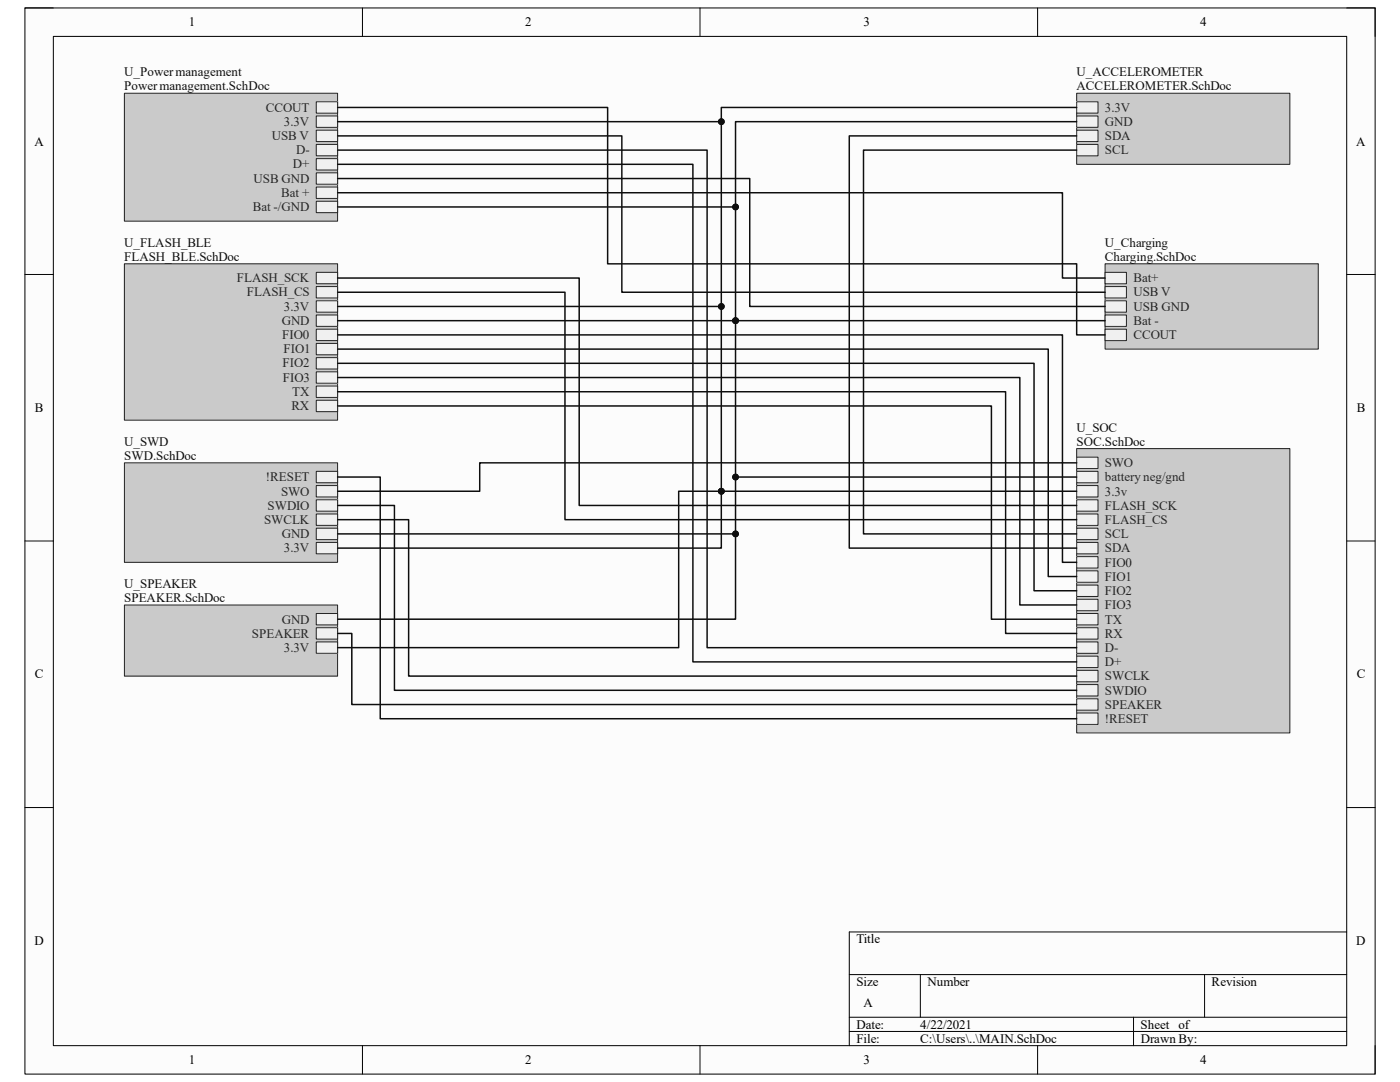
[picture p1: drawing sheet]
<svg xmlns="http://www.w3.org/2000/svg" width="279mm" height="216mm" viewBox="0 0 279 216" stroke-linecap="round" stroke-linejoin="round" font-family="sans-serif">
<path d="M5 1.6h269.4v212.7h-269.4z" fill-rule="evenodd" fill="#fcfcfc"/>
<path d="M5 1.6h269.4v212.7h-269.4z" fill="none" stroke="#000" stroke-width=".2"/>
<path d="M10.6 7.3h258.2v201.4h-258.2z" fill-rule="evenodd" fill="#fcfcfc"/>
<g fill="none" stroke="#000" stroke-width=".2">
<path d="M5 1.6h5.6M10.6 7.3h258.2v201.4h-258.2zM72.3 1.6v5.7M139.7 1.6v5.7M207.1 1.6v5.7M268.8 1.6h5.6v5.7M5 54.8h5.6M268.8 54.8h5.6M5 107.9h5.6M268.8 107.9h5.6M5 161.1h5.6M268.8 161.1h5.6"/>
<path d="M169.5 194.5h99.3M183.7 194.5v8.5M240.4 194.5v8.5M268.8 186h-99.3v22.7M72.3 208.7v5.6M139.7 208.7v5.6M169.5 203h99.3M169.5 205.8h99.3M207.1 208.7v5.6M226.2 203v5.7M274.4 208.7v5.6"/>
</g>
<path d="M214.9 18.6h42.5v14.2h-42.5z" fill-rule="evenodd" fill="#cacaca"/>
<path d="M214.9 18.6h42.5v14.2h-42.5z" fill="none" stroke="#262626" stroke-width=".2"/>
<path d="M214.9 20.3h4.2v2.3h-4.2z" fill-rule="evenodd" fill="#f0f0f0"/>
<path d="M214.9 20.3h4.2v2.3h-4.2z" fill="none" stroke="#262626" stroke-width=".2"/>
<path d="M214.9 23.1h4.2v2.3h-4.2z" fill-rule="evenodd" fill="#f0f0f0"/>
<path d="M214.9 23.1h4.2v2.3h-4.2z" fill="none" stroke="#262626" stroke-width=".2"/>
<path d="M214.9 26h4.2v2.2h-4.2z" fill-rule="evenodd" fill="#f0f0f0"/>
<path d="M214.9 26h4.2v2.2h-4.2z" fill="none" stroke="#262626" stroke-width=".2"/>
<path d="M214.9 28.8h4.2v2.3h-4.2z" fill-rule="evenodd" fill="#f0f0f0"/>
<path d="M214.9 28.8h4.2v2.3h-4.2z" fill="none" stroke="#262626" stroke-width=".2"/>
<path d="M214.9 89.5h42.5v56.8h-42.5z" fill-rule="evenodd" fill="#cacaca"/>
<path d="M214.9 89.5h42.5v56.8h-42.5z" fill="none" stroke="#262626" stroke-width=".2"/>
<path d="M214.9 91.2h4.2v2.3h-4.2z" fill-rule="evenodd" fill="#f0f0f0"/>
<path d="M214.9 91.2h4.2v2.3h-4.2z" fill="none" stroke="#262626" stroke-width=".2"/>
<path d="M214.9 94.1h4.2v2.2h-4.2z" fill-rule="evenodd" fill="#f0f0f0"/>
<path d="M214.9 94.1h4.2v2.2h-4.2z" fill="none" stroke="#262626" stroke-width=".2"/>
<path d="M214.9 96.9h4.2v2.3h-4.2z" fill-rule="evenodd" fill="#f0f0f0"/>
<path d="M214.9 96.9h4.2v2.3h-4.2z" fill="none" stroke="#262626" stroke-width=".2"/>
<path d="M214.9 99.7h4.2v2.3h-4.2z" fill-rule="evenodd" fill="#f0f0f0"/>
<path d="M214.9 99.7h4.2v2.3h-4.2z" fill="none" stroke="#262626" stroke-width=".2"/>
<path d="M214.9 102.6h4.2v2.2h-4.2z" fill-rule="evenodd" fill="#f0f0f0"/>
<path d="M214.9 102.6h4.2v2.2h-4.2z" fill="none" stroke="#262626" stroke-width=".2"/>
<path d="M214.9 105.4h4.2v2.3h-4.2z" fill-rule="evenodd" fill="#f0f0f0"/>
<path d="M214.9 105.4h4.2v2.3h-4.2z" fill="none" stroke="#262626" stroke-width=".2"/>
<path d="M214.9 108.2h4.2v2.3h-4.2z" fill-rule="evenodd" fill="#f0f0f0"/>
<path d="M214.9 108.2h4.2v2.3h-4.2z" fill="none" stroke="#262626" stroke-width=".2"/>
<path d="M214.9 111.1h4.2v2.2h-4.2z" fill-rule="evenodd" fill="#f0f0f0"/>
<path d="M214.9 111.1h4.2v2.2h-4.2z" fill="none" stroke="#262626" stroke-width=".2"/>
<path d="M214.9 113.9h4.2v2.3h-4.2z" fill-rule="evenodd" fill="#f0f0f0"/>
<path d="M214.9 113.9h4.2v2.3h-4.2z" fill="none" stroke="#262626" stroke-width=".2"/>
<path d="M214.9 116.7h4.2v2.3h-4.2z" fill-rule="evenodd" fill="#f0f0f0"/>
<path d="M214.9 116.7h4.2v2.3h-4.2z" fill="none" stroke="#262626" stroke-width=".2"/>
<path d="M214.9 119.6h4.2v2.3h-4.2z" fill-rule="evenodd" fill="#f0f0f0"/>
<path d="M214.9 119.6h4.2v2.3h-4.2z" fill="none" stroke="#262626" stroke-width=".2"/>
<path d="M214.9 122.4h4.2v2.3h-4.2z" fill-rule="evenodd" fill="#f0f0f0"/>
<path d="M214.9 122.4h4.2v2.3h-4.2z" fill="none" stroke="#262626" stroke-width=".2"/>
<path d="M214.9 125.3h4.2v2.2h-4.2z" fill-rule="evenodd" fill="#f0f0f0"/>
<path d="M214.9 125.3h4.2v2.2h-4.2z" fill="none" stroke="#262626" stroke-width=".2"/>
<path d="M214.9 128.1h4.2v2.3h-4.2z" fill-rule="evenodd" fill="#f0f0f0"/>
<path d="M214.9 128.1h4.2v2.3h-4.2z" fill="none" stroke="#262626" stroke-width=".2"/>
<path d="M214.9 130.9h4.2v2.3h-4.2z" fill-rule="evenodd" fill="#f0f0f0"/>
<path d="M214.9 130.9h4.2v2.3h-4.2z" fill="none" stroke="#262626" stroke-width=".2"/>
<path d="M214.9 133.8h4.2v2.2h-4.2z" fill-rule="evenodd" fill="#f0f0f0"/>
<path d="M214.9 133.8h4.2v2.2h-4.2z" fill="none" stroke="#262626" stroke-width=".2"/>
<path d="M214.9 136.6h4.2v2.3h-4.2z" fill-rule="evenodd" fill="#f0f0f0"/>
<path d="M214.9 136.6h4.2v2.3h-4.2z" fill="none" stroke="#262626" stroke-width=".2"/>
<path d="M214.9 139.4h4.2v2.3h-4.2z" fill-rule="evenodd" fill="#f0f0f0"/>
<path d="M214.9 139.4h4.2v2.3h-4.2z" fill="none" stroke="#262626" stroke-width=".2"/>
<path d="M214.9 142.3h4.2v2.2h-4.2z" fill-rule="evenodd" fill="#f0f0f0"/>
<path d="M214.9 142.3h4.2v2.2h-4.2z" fill="none" stroke="#262626" stroke-width=".2"/>
<path d="M24.8 92.4h42.6v19.8h-42.6z" fill-rule="evenodd" fill="#cacaca"/>
<path d="M24.8 92.4h42.6v19.8h-42.6z" fill="none" stroke="#262626" stroke-width=".2"/>
<path d="M63.1 94.1h4.3v2.2h-4.3z" fill-rule="evenodd" fill="#f0f0f0"/>
<path d="M63.1 94.1h4.3v2.2h-4.3z" fill="none" stroke="#262626" stroke-width=".2"/>
<path d="M63.1 96.9h4.3v2.3h-4.3z" fill-rule="evenodd" fill="#f0f0f0"/>
<path d="M63.1 96.9h4.3v2.3h-4.3z" fill="none" stroke="#262626" stroke-width=".2"/>
<path d="M63.1 99.7h4.3v2.3h-4.3z" fill-rule="evenodd" fill="#f0f0f0"/>
<path d="M63.1 99.7h4.3v2.3h-4.3z" fill="none" stroke="#262626" stroke-width=".2"/>
<path d="M63.1 102.6h4.3v2.2h-4.3z" fill-rule="evenodd" fill="#f0f0f0"/>
<path d="M63.1 102.6h4.3v2.2h-4.3z" fill="none" stroke="#262626" stroke-width=".2"/>
<path d="M63.1 105.4h4.3v2.3h-4.3z" fill-rule="evenodd" fill="#f0f0f0"/>
<path d="M63.1 105.4h4.3v2.3h-4.3z" fill="none" stroke="#262626" stroke-width=".2"/>
<path d="M63.1 108.2h4.3v2.3h-4.3z" fill-rule="evenodd" fill="#f0f0f0"/>
<path d="M63.1 108.2h4.3v2.3h-4.3z" fill="none" stroke="#262626" stroke-width=".2"/>
<path d="M24.8 120.7h42.6v14.2h-42.6z" fill-rule="evenodd" fill="#cacaca"/>
<path d="M24.8 120.7h42.6v14.2h-42.6z" fill="none" stroke="#262626" stroke-width=".2"/>
<path d="M63.1 122.4h4.3v2.3h-4.3z" fill-rule="evenodd" fill="#f0f0f0"/>
<path d="M63.1 122.4h4.3v2.3h-4.3z" fill="none" stroke="#262626" stroke-width=".2"/>
<path d="M63.1 125.3h4.3v2.2h-4.3z" fill-rule="evenodd" fill="#f0f0f0"/>
<path d="M63.1 125.3h4.3v2.2h-4.3z" fill="none" stroke="#262626" stroke-width=".2"/>
<path d="M63.1 128.1h4.3v2.3h-4.3z" fill-rule="evenodd" fill="#f0f0f0"/>
<path d="M63.1 128.1h4.3v2.3h-4.3z" fill="none" stroke="#262626" stroke-width=".2"/>
<path d="M24.8 52.6h42.6v31.2h-42.6z" fill-rule="evenodd" fill="#cacaca"/>
<path d="M24.8 52.6h42.6v31.2h-42.6z" fill="none" stroke="#262626" stroke-width=".2"/>
<path d="M63.1 54.3h4.3v2.3h-4.3z" fill-rule="evenodd" fill="#f0f0f0"/>
<path d="M63.1 54.3h4.3v2.3h-4.3z" fill="none" stroke="#262626" stroke-width=".2"/>
<path d="M63.1 57.2h4.3v2.2h-4.3z" fill-rule="evenodd" fill="#f0f0f0"/>
<path d="M63.1 57.2h4.3v2.2h-4.3z" fill="none" stroke="#262626" stroke-width=".2"/>
<path d="M63.1 60h4.3v2.3h-4.3z" fill-rule="evenodd" fill="#f0f0f0"/>
<path d="M63.1 60h4.3v2.3h-4.3z" fill="none" stroke="#262626" stroke-width=".2"/>
<path d="M63.1 62.9h4.3v2.2h-4.3z" fill-rule="evenodd" fill="#f0f0f0"/>
<path d="M63.1 62.9h4.3v2.2h-4.3z" fill="none" stroke="#262626" stroke-width=".2"/>
<path d="M63.1 65.7h4.3v2.3h-4.3z" fill-rule="evenodd" fill="#f0f0f0"/>
<path d="M63.1 65.7h4.3v2.3h-4.3z" fill="none" stroke="#262626" stroke-width=".2"/>
<path d="M63.1 68.5h4.3v2.3h-4.3z" fill-rule="evenodd" fill="#f0f0f0"/>
<path d="M63.1 68.5h4.3v2.3h-4.3z" fill="none" stroke="#262626" stroke-width=".2"/>
<path d="M63.1 71.4h4.3v2.2h-4.3z" fill-rule="evenodd" fill="#f0f0f0"/>
<path d="M63.1 71.4h4.3v2.2h-4.3z" fill="none" stroke="#262626" stroke-width=".2"/>
<path d="M63.1 74.2h4.3v2.3h-4.3z" fill-rule="evenodd" fill="#f0f0f0"/>
<path d="M63.1 74.2h4.3v2.3h-4.3z" fill="none" stroke="#262626" stroke-width=".2"/>
<path d="M63.1 77h4.3v2.3h-4.3z" fill-rule="evenodd" fill="#f0f0f0"/>
<path d="M63.1 77h4.3v2.3h-4.3z" fill="none" stroke="#262626" stroke-width=".2"/>
<path d="M63.1 79.9h4.3v2.2h-4.3z" fill-rule="evenodd" fill="#f0f0f0"/>
<path d="M63.1 79.9h4.3v2.2h-4.3z" fill="none" stroke="#262626" stroke-width=".2"/>
<path d="M220.5 52.6h42.6v17.1h-42.6z" fill-rule="evenodd" fill="#cacaca"/>
<path d="M220.5 52.6h42.6v17.1h-42.6z" fill="none" stroke="#262626" stroke-width=".2"/>
<path d="M220.5 54.3h4.3v2.3h-4.3z" fill-rule="evenodd" fill="#f0f0f0"/>
<path d="M220.5 54.3h4.3v2.3h-4.3z" fill="none" stroke="#262626" stroke-width=".2"/>
<path d="M220.5 57.2h4.3v2.3h-4.3z" fill-rule="evenodd" fill="#f0f0f0"/>
<path d="M220.5 57.2h4.3v2.3h-4.3z" fill="none" stroke="#262626" stroke-width=".2"/>
<path d="M220.5 60h4.3v2.3h-4.3z" fill-rule="evenodd" fill="#f0f0f0"/>
<path d="M220.5 60h4.3v2.3h-4.3z" fill="none" stroke="#262626" stroke-width=".2"/>
<path d="M220.5 62.9h4.3v2.2h-4.3z" fill-rule="evenodd" fill="#f0f0f0"/>
<path d="M220.5 62.9h4.3v2.2h-4.3z" fill="none" stroke="#262626" stroke-width=".2"/>
<path d="M220.5 65.7h4.3v2.3h-4.3z" fill-rule="evenodd" fill="#f0f0f0"/>
<path d="M220.5 65.7h4.3v2.3h-4.3z" fill="none" stroke="#262626" stroke-width=".2"/>
<path d="M24.8 18.6h42.6v25.5h-42.6z" fill-rule="evenodd" fill="#cacaca"/>
<path d="M24.8 18.6h42.6v25.5h-42.6z" fill="none" stroke="#262626" stroke-width=".2"/>
<path d="M63.1 26h4.3v2.2h-4.3z" fill-rule="evenodd" fill="#f0f0f0"/>
<path d="M63.1 26h4.3v2.2h-4.3z" fill="none" stroke="#262626" stroke-width=".2"/>
<path d="M63.1 28.8h4.3v2.3h-4.3z" fill-rule="evenodd" fill="#f0f0f0"/>
<path d="M63.1 28.8h4.3v2.3h-4.3z" fill="none" stroke="#262626" stroke-width=".2"/>
<path d="M63.1 31.7h4.3v2.2h-4.3z" fill-rule="evenodd" fill="#f0f0f0"/>
<path d="M63.1 31.7h4.3v2.2h-4.3z" fill="none" stroke="#262626" stroke-width=".2"/>
<path d="M63.1 34.5h4.3v2.3h-4.3z" fill-rule="evenodd" fill="#f0f0f0"/>
<path d="M63.1 34.5h4.3v2.3h-4.3z" fill="none" stroke="#262626" stroke-width=".2"/>
<path d="M63.1 37.3h4.3v2.3h-4.3z" fill-rule="evenodd" fill="#f0f0f0"/>
<path d="M63.1 37.3h4.3v2.3h-4.3z" fill="none" stroke="#262626" stroke-width=".2"/>
<path d="M63.1 40.2h4.3v2.2h-4.3z" fill-rule="evenodd" fill="#f0f0f0"/>
<path d="M63.1 40.2h4.3v2.2h-4.3z" fill="none" stroke="#262626" stroke-width=".2"/>
<path d="M63.1 23.1h4.3v2.3h-4.3z" fill-rule="evenodd" fill="#f0f0f0"/>
<path d="M63.1 23.1h4.3v2.3h-4.3z" fill="none" stroke="#262626" stroke-width=".2"/>
<path d="M63.1 20.3h4.3v2.3h-4.3z" fill-rule="evenodd" fill="#f0f0f0"/>
<path d="M63.1 20.3h4.3v2.3h-4.3z" fill="none" stroke="#262626" stroke-width=".2"/>
<path d="M214.9 21.4h-70.9v2.9h-76.6" fill="none" stroke="#0e0e0e" stroke-width=".3"/>
<circle cx="144" cy="24.3" r=".57" fill="#0e0e0e"/>
<circle cx="144" cy="24.3" r=".57" fill="none" stroke="#0e0e0e" stroke-width=".2"/>
<path d="M214.9 24.3h-68.1v17h-79.4" fill="none" stroke="#0e0e0e" stroke-width=".3"/>
<circle cx="146.8" cy="41.3" r=".57" fill="#0e0e0e"/>
<circle cx="146.8" cy="41.3" r=".57" fill="none" stroke="#0e0e0e" stroke-width=".2"/>
<path d="M146.8 41.3v22.7h-79.4" fill="none" stroke="#0e0e0e" stroke-width=".3"/>
<circle cx="146.8" cy="64" r=".57" fill="#0e0e0e"/>
<circle cx="146.8" cy="64" r=".57" fill="none" stroke="#0e0e0e" stroke-width=".2"/>
<circle cx="146.8" cy="41.3" r=".57" fill="#0e0e0e"/>
<circle cx="146.8" cy="41.3" r=".57" fill="none" stroke="#0e0e0e" stroke-width=".2"/>
<path d="M144 24.3v36.9h-76.6" fill="none" stroke="#0e0e0e" stroke-width=".3"/>
<circle cx="144" cy="61.2" r=".57" fill="#0e0e0e"/>
<circle cx="144" cy="61.2" r=".57" fill="none" stroke="#0e0e0e" stroke-width=".2"/>
<circle cx="144" cy="24.3" r=".57" fill="#0e0e0e"/>
<circle cx="144" cy="24.3" r=".57" fill="none" stroke="#0e0e0e" stroke-width=".2"/>
<path d="M67.4 27.1h56.7v31.2h96.4M67.4 35.6h82.2v25.6h70.9M67.4 38.5h144.6v17h8.5M214.9 27.1h-45.4v82.3h45.4M214.9 30h-42.6v76.5h42.6M67.4 55.5h48.2v45.4h99.3M67.4 58.3h45.4v45.4h102.1M146.8 64h73.7" fill="none" stroke="#0e0e0e" stroke-width=".3"/>
<circle cx="146.8" cy="64" r=".57" fill="#0e0e0e"/>
<circle cx="146.8" cy="64" r=".57" fill="none" stroke="#0e0e0e" stroke-width=".2"/>
<path d="M144 61.2v36.8h70.9M214.9 92.4h-119.2v5.6h-28.3" fill="none" stroke="#0e0e0e" stroke-width=".3"/>
<circle cx="144" cy="98" r=".57" fill="#0e0e0e"/>
<circle cx="144" cy="98" r=".57" fill="none" stroke="#0e0e0e" stroke-width=".2"/>
<circle cx="144" cy="61.2" r=".57" fill="#0e0e0e"/>
<circle cx="144" cy="61.2" r=".57" fill="none" stroke="#0e0e0e" stroke-width=".2"/>
<path d="M146.8 64v31.2h68.1" fill="none" stroke="#0e0e0e" stroke-width=".3"/>
<circle cx="146.8" cy="95.2" r=".57" fill="#0e0e0e"/>
<circle cx="146.8" cy="95.2" r=".57" fill="none" stroke="#0e0e0e" stroke-width=".2"/>
<circle cx="146.8" cy="64" r=".57" fill="#0e0e0e"/>
<circle cx="146.8" cy="64" r=".57" fill="none" stroke="#0e0e0e" stroke-width=".2"/>
<path d="M67.4 30h73.7v99.2h73.8M67.4 32.8h70.9v99.3h76.6M144 98h-8.6v31.2h-68" fill="none" stroke="#0e0e0e" stroke-width=".3"/>
<circle cx="144" cy="98" r=".57" fill="#0e0e0e"/>
<circle cx="144" cy="98" r=".57" fill="none" stroke="#0e0e0e" stroke-width=".2"/>
<path d="M146.8 95.2v28.4h-79.4" fill="none" stroke="#0e0e0e" stroke-width=".3"/>
<circle cx="146.8" cy="95.2" r=".57" fill="#0e0e0e"/>
<circle cx="146.8" cy="95.2" r=".57" fill="none" stroke="#0e0e0e" stroke-width=".2"/>
<circle cx="146.8" cy="106.5" r=".57" fill="#0e0e0e"/>
<circle cx="146.8" cy="106.5" r=".57" fill="none" stroke="#0e0e0e" stroke-width=".2"/>
<path d="M67.4 95.2h8.5v48.2h139M67.4 100.9h11.3v36.8h136.2M67.4 103.7h14.2v31.2h133.3M67.4 106.5h79.4M67.4 126.4h2.8v14.2h144.7" fill="none" stroke="#0e0e0e" stroke-width=".3"/>
<circle cx="146.8" cy="106.5" r=".57" fill="#0e0e0e"/>
<circle cx="146.8" cy="106.5" r=".57" fill="none" stroke="#0e0e0e" stroke-width=".2"/>
<path d="M144 98v11.4h-76.6" fill="none" stroke="#0e0e0e" stroke-width=".3"/>
<circle cx="144" cy="98" r=".57" fill="#0e0e0e"/>
<circle cx="144" cy="98" r=".57" fill="none" stroke="#0e0e0e" stroke-width=".2"/>
<path d="M67.4 21.4h53.9v31.2h93.6v14.2h5.6M67.4 66.8h144.6v45.4h2.9M67.4 69.7h141.8v45.3h5.7M67.4 72.5h139v45.4h8.5M67.4 75.3h136.1v45.4h11.4M67.4 78.2h133.3v48.2h14.2M67.4 81h130.5v42.6h17" fill="none" stroke="#0e0e0e" stroke-width=".3"/>
<g font-size="2.6">
<text x="37.7" y="5.2">1</text>
<text x="104.8" y="5.2">2</text>
<text x="172.3" y="5.2">3</text>
<text x="239.5" y="5.2">4</text>
<text x="6.9" y="29">A</text>
<text x="270.7" y="29">A</text>
<text x="7" y="82.2">B</text>
<text x="270.8" y="82.2">B</text>
<text x="7" y="135.4">C</text>
<text x="270.8" y="135.4">C</text>
<text x="6.9" y="188.6">D</text>
<text x="170.9" y="188.2">Title</text>
<text x="270.7" y="188.6">D</text>
<text x="170.9" y="196.7">Size</text>
<text x="185.1" y="196.7">Number</text>
<text x="241.8" y="196.7">Revision</text>
<text x="172.3" y="201">A</text>
<text x="170.9" y="205.2">Date:</text>
<text x="170.9" y="208.1">File:</text>
<text x="183.6" y="205.2">4/22/2021</text>
<text x="183.7" y="208.1">C:\Users\..\MAIN.SchDoc</text>
<text x="227.6" y="205.2">Sheet of</text>
<text x="227.7" y="208.1">Drawn By:</text>
<text x="37.7" y="212.3">1</text>
<text x="104.8" y="212.3">2</text>
<text x="172.3" y="212.3">3</text>
<text x="239.5" y="212.3">4</text>
</g>
<g font-size="2.6" fill="#0e0e0e">
<text x="24.8" y="15.2">U_Power management</text>
<text x="214.8" y="15.2">U_ACCELEROMETER</text>
<text x="24.8" y="18">Power management.SchDoc</text>
<text x="214.8" y="18">ACCELEROMETER.SchDoc</text>
<text x="24.8" y="49.2">U_FLASH_BLE</text>
<text x="24.8" y="52.1">FLASH_BLE.SchDoc</text>
<text x="220.5" y="49.2">U_Charging</text>
<text x="220.5" y="52.1">Charging.SchDoc</text>
<text x="24.8" y="88.9">U_SWD</text>
<text x="214.8" y="86.1">U_SOC</text>
<text x="214.8" y="88.9">SOC.SchDoc</text>
<text x="24.8" y="91.8">SWD.SchDoc</text>
<text x="24.8" y="117.3">U_SPEAKER</text>
<text x="24.8" y="120.1">SPEAKER.SchDoc</text>
</g>
<g font-size="2.6" fill="#262626">
<text x="53" y="22.3">CCOUT</text>
<text x="220.5" y="22.3">3.3V</text>
<text x="54.2" y="27.9">USB V</text>
<text x="56.6" y="25.1">3.3V</text>
<text x="220.5" y="25.1">GND</text>
<text x="220.5" y="27.9">SDA</text>
<text x="58.4" y="33.6">D+</text>
<text x="59.1" y="30.8">D-</text>
<text x="220.5" y="30.8">SCL</text>
<text x="50.6" y="36.4">USB GND</text>
<text x="56.1" y="39.3">Bat +</text>
<text x="50.5" y="42.1">Bat -/GND</text>
<text x="47.3" y="56.3">FLASH_SCK</text>
<text x="49.3" y="59.1">FLASH_CS</text>
<text x="226.2" y="56.3">Bat+</text>
<text x="226.2" y="59.1">USB V</text>
<text x="56.2" y="64.8">GND</text>
<text x="56.6" y="62">3.3V</text>
<text x="226.2" y="62">USB GND</text>
<text x="226.2" y="64.8">Bat -</text>
<text x="56.3" y="67.6">FIO0</text>
<text x="56.6" y="70.5">FIO1</text>
<text x="226.2" y="67.6">CCOUT</text>
<text x="56.4" y="73.3">FIO2</text>
<text x="56.5" y="76.2">FIO3</text>
<text x="58.2" y="81.8">RX</text>
<text x="58.3" y="79">TX</text>
<text x="220.5" y="93.2">SWO</text>
<text x="53.1" y="96.1">!RESET</text>
<text x="53.4" y="101.7">SWDIO</text>
<text x="56.1" y="98.9">SWO</text>
<text x="220.5" y="96.1">battery neg/gnd</text>
<text x="220.5" y="98.9">3.3v</text>
<text x="220.5" y="101.7">FLASH_SCK</text>
<text x="52.7" y="104.6">SWCLK</text>
<text x="56.2" y="107.4">GND</text>
<text x="220.5" y="104.6">FLASH_CS</text>
<text x="220.5" y="107.4">SCL</text>
<text x="56.6" y="110.2">3.3V</text>
<text x="220.5" y="110.2">SDA</text>
<text x="220.5" y="113.1">FIO0</text>
<text x="220.5" y="115.9">FIO1</text>
<text x="220.5" y="118.7">FIO2</text>
<text x="56.2" y="124.4">GND</text>
<text x="220.5" y="121.6">FIO3</text>
<text x="220.5" y="124.4">TX</text>
<text x="50.3" y="127.3">SPEAKER</text>
<text x="56.6" y="130.1">3.3V</text>
<text x="220.5" y="127.3">RX</text>
<text x="220.5" y="130.1">D-</text>
<text x="220.5" y="132.9">D+</text>
<text x="220.5" y="135.8">SWCLK</text>
<text x="220.5" y="138.6">SWDIO</text>
<text x="220.5" y="141.4">SPEAKER</text>
<text x="220.5" y="144.3">!RESET</text>
</g>
</svg>
